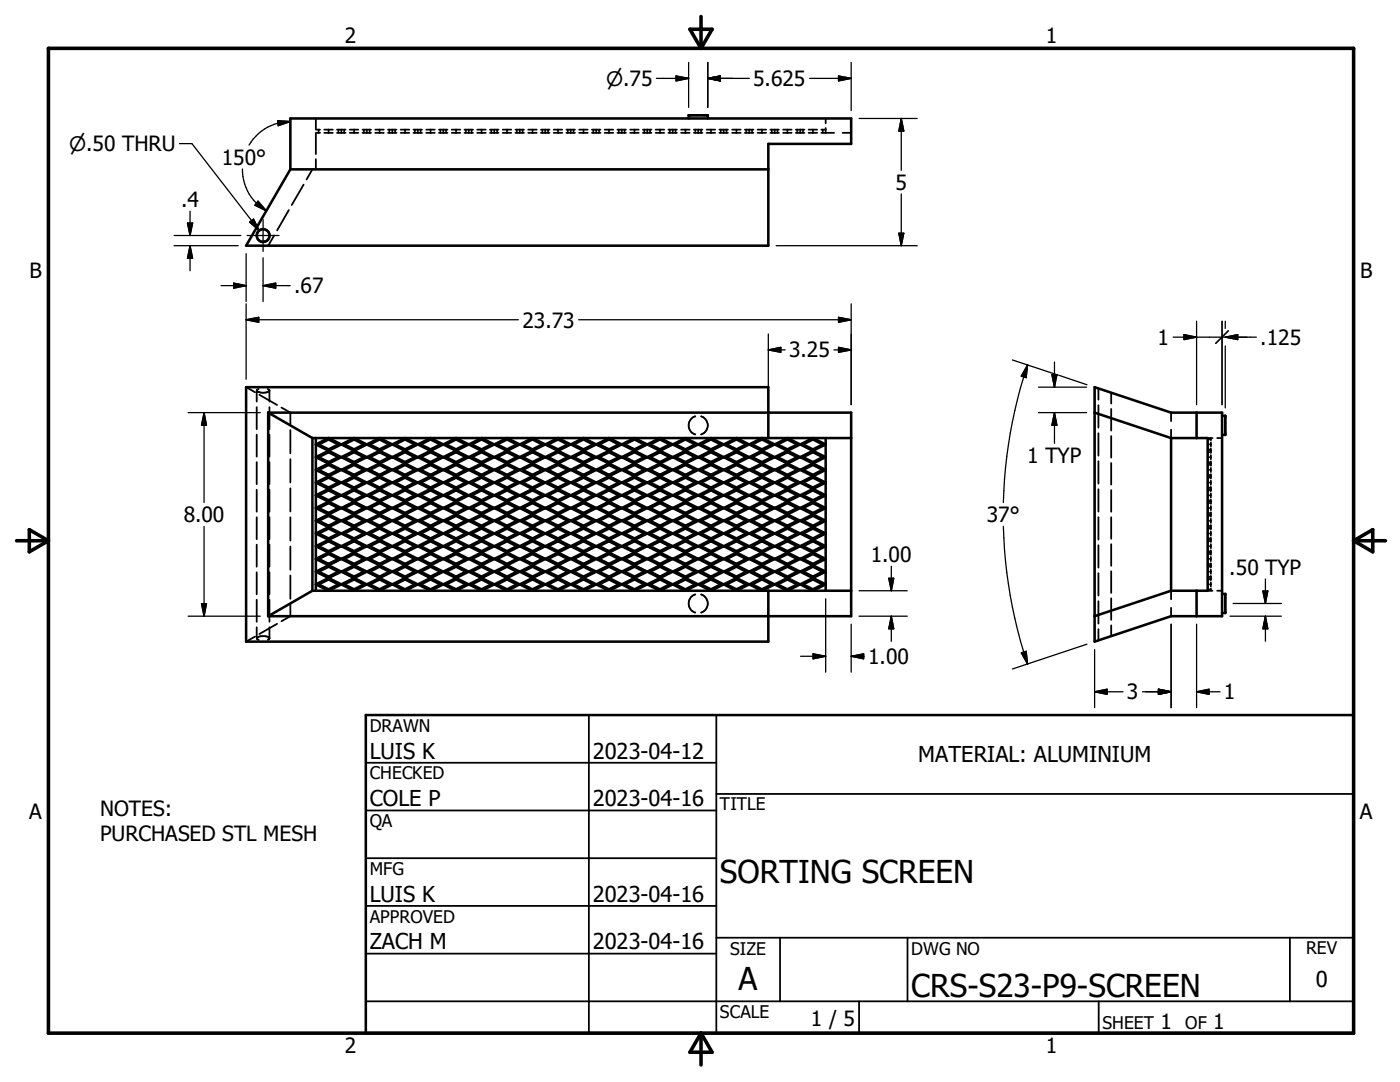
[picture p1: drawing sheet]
<svg xmlns="http://www.w3.org/2000/svg" width="279mm" height="216mm" viewBox="0 0 279 216" stroke-linecap="round" stroke-linejoin="round" font-family="sans-serif">
<g fill="none" stroke="#000" stroke-width=".36">
<path d="M60.6 36.8l-2.4 4.1M62.3 33.8l-1.1 2M63 26.5h.9M63 23.6v2.1M63 26.7v4M63 31.8v2M63 25.9h.9M63.6 25.9v.2M63.6 26.3v.2M64.7 26.5h1.7M64.7 25.9h1.7M65.6 25.9v.2"/>
<path d="M65.6 26.3v.2M67.3 26.5h1.7M67.3 25.9h1.7M67.5 25.9v.2M67.5 26.3v.2M68.1 25.9v.2M68.1 26.3v.2M68.7 25.9v.2M68.7 26.3v.2M69.8 26.5h1.7M69.8 25.9h1.7M70.7 25.9v.2"/>
<path d="M70.7 26.3v.2M72.3 26.5h1.7M72.3 25.9h1.7M72.6 25.9v.2M72.6 26.3v.2M73.2 25.9v.2M73.2 26.3v.2M73.8 25.9v.2M73.8 26.3v.2M74.9 26.5h1.7M74.9 25.9h1.7M75.8 25.9v.2"/>
<path d="M75.8 26.3v.2M77.4 26.5h1.7M77.4 25.9h1.7M77.7 25.9v.2M77.7 26.3v.2M78.3 25.9v.2M78.3 26.3v.2M78.9 25.9v.2M78.9 26.3v.2M80 26.5h1.7M80 25.9h1.7M80.8 25.9v.2"/>
<path d="M80.8 26.3v.2M82.5 26.5h1.7M82.5 25.9h1.7M82.8 25.9v.2M82.8 26.3v.2M83.4 25.9v.2M83.4 26.3v.2M83.9 25.9v.2M83.9 26.3v.2M85.1 26.5h1.7M85.1 25.9h1.7M85.9 25.9v.2"/>
<path d="M85.9 26.3v.2M87.6 26.5h1.7M87.6 25.9h1.7M87.9 25.9v.2M87.9 26.3v.2M88.5 25.9v.2M88.5 26.3v.2M89 25.9v.2M89 26.3v.2M90.1 26.5h1.8M90.1 25.9h1.8M91 25.9v.2"/>
<path d="M91 26.3v.2M92.7 26.5h1.7M92.7 25.9h1.7M93 25.9v.2M93 26.3v.2M93.6 25.9v.2M93.6 26.3v.2M94.1 25.9v.2M94.1 26.3v.2M95.2 26.5h1.7M95.2 25.9h1.7M96.1 25.9v.2"/>
<path d="M96.1 26.3v.2M97.8 26.5h1.7M97.8 25.9h1.7M98.1 25.9v.2M98.1 26.3v.2M98.6 25.9v.2M98.6 26.3v.2M99.2 25.9v.2M99.2 26.3v.2M100.3 26.5h1.7M100.3 25.9h1.7M101.2 25.9v.2"/>
<path d="M101.2 26.3v.2M102.9 26.5h1.7M102.9 25.9h1.7M103.1 25.9v.2M103.1 26.3v.2M103.7 25.9v.2M103.7 26.3v.2M104.3 25.9v.2M104.3 26.3v.2M105.4 26.5h1.7M105.4 25.9h1.7M106.3 25.9v.2"/>
<path d="M106.3 26.3v.2M108 26.5h1.7M108 25.9h1.7M108.2 25.9v.2M108.2 26.3v.2M108.8 25.9v.2M108.8 26.3v.2M109.4 25.9v.2M109.4 26.3v.2M110.5 26.5h1.7M110.5 25.9h1.7M111.4 25.9v.2"/>
<path d="M111.4 26.3v.2M113 26.5h1.7M113 25.9h1.7M113.3 25.9v.2M113.3 26.3v.2M113.9 25.9v.2M113.9 26.3v.2M114.5 25.9v.2M114.5 26.3v.2M115.6 26.5h1.7M115.6 25.9h1.7M116.5 25.9v.2"/>
<path d="M116.5 26.3v.2M118.1 26.5h1.7M118.1 25.9h1.7M118.4 25.9v.2M118.4 26.3v.2M119 25.9v.2M119 26.3v.2M119.6 25.9v.2M119.6 26.3v.2M120.7 26.5h1.7M120.7 25.9h1.7M121.5 25.9v.2"/>
<path d="M121.5 26.3v.2M123.2 26.5h1.7M123.2 25.9h1.7M123.5 25.9v.2M123.5 26.3v.2M124.1 25.9v.2M124.1 26.3v.2M124.6 25.9v.2M124.6 26.3v.2M125.8 26.5h1.7M125.8 25.9h1.7M126.6 25.9v.2"/>
<path d="M126.6 26.3v.2M128.3 26.5h1.7M128.3 25.9h1.7M128.6 25.9v.2M128.6 26.3v.2M129.2 25.9v.2M129.2 26.3v.2M129.7 25.9v.2M129.7 26.3v.2M130.8 26.5h1.8M130.8 25.9h1.8M131.7 25.9v.2"/>
<path d="M131.7 26.3v.2M133.4 26.5h1.7M133.4 25.9h1.7M133.7 25.9v.2M133.7 26.3v.2M134.3 25.9v.2M134.3 26.3v.2M134.8 25.9v.2M134.8 26.3v.2M135.9 26.5h1.7M135.9 25.9h1.7M136.8 25.9v.2"/>
<path d="M136.8 26.3v.2M138.5 26.5h1.7M138.5 25.9h1.7M138.8 25.9v.2M138.8 26.3v.2M139.3 25.9v.2M139.3 26.3v.2M139.9 25.9v.2M139.9 26.3v.2M141 26.5h1.7M141 25.9h1.7M141.9 25.9v.2"/>
<path d="M141.9 26.3v.2M143.6 26.5h1.7M143.6 25.9h1.7M143.8 25.9v.2M143.8 26.3v.2M144.4 25.9v.2M144.4 26.3v.2M145 25.9v.2M145 26.3v.2M146.1 26.5h1.7M146.1 25.9h1.7M147 25.9v.2"/>
<path d="M147 26.3v.2M148.7 26.5h1.7M148.7 25.9h1.7M148.9 25.9v.2M148.9 26.3v.2M149.5 25.9v.2M149.5 26.3v.2M150.1 25.9v.2M150.1 26.3v.2M151.2 26.5h1.7M151.2 25.9h1.7M152.1 25.9v.2"/>
<path d="M152.1 26.3v.2M153.7 26.5h1.7M153.7 25.9h1.7M154 25.9v.2M154 26.3v.2M154.6 25.9v.2M154.6 26.3v.2M155.2 25.9v.2M155.2 26.3v.2M156.3 26.5h1.7M156.3 25.9h1.7M157.1 25.9v.2"/>
<path d="M157.1 26.3v.2M158.8 26.5h1.7M158.8 25.9h1.7M159.1 25.9v.2M159.1 26.3v.2M159.7 25.9v.2M159.7 26.3v.2M160.3 25.9v.2M160.3 26.3v.2M161.4 26.5h1.7M161.4 25.9h1.7M162.2 25.9v.2"/>
<path d="M162.2 26.3v.2M163.9 26.5h2.6M163.9 25.9h.9M164.2 25.9v.2M164.2 26.3v.2M164.8 23.6v1M164.8 25.5v1M168.2 26.5h1.7M54.7 47l-1.2 2M57.6 41.9l-2.3 4.1M49.1 77.3l1.8 1M51.3 78a2.29 2.29 0 0 0 2.5 0"/>
<path d="M51.6 77.7l-.3 .2-.1 2.2M51.8 78.8l3.5 2M53.4 77.7l.4 .2v2.2M219.2 77.5v2.2M221.8 78.4v2.1M51.2 81.2v4.4M51.2 86.7v4.4M51.2 92.2v4.4M51.2 97.7v4.4M53.8 81.2v4.4M53.8 86.7v4.4M53.8 92.2v4.4"/>
<path d="M53.8 97.7v4.4M56.2 81.3l1.7 1v2.4M57.9 85.8v4.7M57.9 91.6v4.7M57.9 97.4v4.7M138.8 83.1a1.89 1.89 0 0 0-1.4 1.8 1.89 1.89 0 0 0 1.4 1.8M139.9 83.1a1.89 1.89 0 0 1 1.4 1.8 1.89 1.89 0 0 1-1.4 1.8M219.2 80.9v4.4M219.2 86.4v4.5M219.2 92v4.5M219.2 97.6v4.5M221.8 81.6v4.3"/>
<path d="M221.8 87v4.3M221.8 92.4v4.3M221.8 97.8v4.3M233.7 82.3v1.7M233.7 85.7v1.7M241 87.4h1M241 97.8h.2M241 99.8h.2M241 98.8h.2M241 97.6h.2M241 95.3h.2M241 97.3h.2"/>
<path d="M241 96.3h.2M241 95h.2M241 92.8h.2M241 94.7h.2M241 93.8h.2M241 92.5h.2M241 90.2h.2M241 92.2h.2M241 91.2h.2M241 90h.2M241 87.7h.2M241 89.7h.2"/>
<path d="M241 88.7h.2M241.4 97.8h.3M241.4 99.8h.3M241.4 98.8h.3M241.4 97.6h.3M241.4 95.3h.3M241.4 97.3h.3M241.4 96.3h.3M241.4 95h.3M241.4 92.8h.3M241.4 94.7h.3M241.4 93.8h.3"/>
<path d="M241.4 92.5h.3M241.4 90.2h.3M241.4 92.2h.3M241.4 91.2h.3M241.4 90h.3M241.4 87.7h.3M241.4 89.7h.3M241.4 88.7h.3M241.7 87.4v.4M241.7 88.3v.8M241.7 89.5v.9M241.7 90.8v.9"/>
<path d="M241.7 92.1v.8M241.7 93.4v.8M241.7 94.6v.9M241.7 95.9v.8M241.7 97.2v.8M241.7 98.4v.9M241.7 99.7v.8M242.9 87.4h1M51.2 103.2v4.4M51.2 108.7v4.4M51.2 114.2v4.4M51.2 119.7v4.4"/>
<path d="M53.8 103.2v4.4M53.8 108.7v4.4M53.8 114.2v4.4M53.8 119.7v4.4M57.9 103.2v4.7M57.9 109v4.7M57.9 114.8v4.7M138.8 118.6a1.89 1.89 0 0 0-1.4 1.8 1.89 1.89 0 0 0 1.4 1.8M139.9 118.6a1.89 1.89 0 0 1 1.4 1.8 1.89 1.89 0 0 1-1.4 1.8M219.2 103.2v4.5M219.2 108.8v4.5M219.2 114.4v4.4"/>
<path d="M219.2 120v4.4M221.8 103.2v4.3M221.8 108.6v4.3M221.8 114v4.3M221.8 119.4v4.3M233.7 117.9v1.7M241 117.9h1M241 115.6h.2M241 117.6h.2M241 116.6h.2M241 115.3h.2M241 113.1h.2"/>
<path d="M241 115.1h.2M241 114.1h.2M241 112.8h.2M241 110.5h.2M241 112.5h.2M241 111.5h.2M241 110.3h.2M241 108h.2M241 110h.2M241 109h.2M241 107.7h.2M241 105.5h.2"/>
<path d="M241 107.4h.2M241 106.5h.2M241 105.2h.2M241 102.9h.2M241 104.9h.2M241 103.9h.2M241 102.6h.2M241 100.4h.2M241 102.4h.2M241 101.4h.2M241 100.1h.2M241.4 115.6h.3"/>
<path d="M241.4 117.6h.3M241.4 116.6h.3M241.4 115.3h.3M241.4 113.1h.3M241.4 115.1h.3M241.4 114.1h.3M241.4 112.8h.3M241.4 110.5h.3M241.4 112.5h.3M241.4 111.5h.3M241.4 110.3h.3M241.4 108h.3"/>
<path d="M241.4 110h.3M241.4 109h.3M241.4 107.7h.3M241.4 105.5h.3M241.4 107.4h.3M241.4 106.5h.3M241.4 105.2h.3M241.4 102.9h.3M241.4 104.9h.3M241.4 103.9h.3M241.4 102.6h.3M241.4 100.4h.3"/>
<path d="M241.4 102.4h.3M241.4 101.4h.3M241.4 100.1h.3M241.7 101v.8M241.7 102.2v.9M241.7 103.5v.8M241.7 104.8v.8M241.7 106v.9M241.7 107.3v.9M241.7 108.6v.8M241.7 109.9v.8M241.7 111.1v.9"/>
<path d="M241.7 112.4v.8M241.7 113.7v.8M241.7 114.9v.9M241.7 116.2v.8M241.7 117.5v.4M242.9 117.9h1M50.9 127l-1.8 1M51.2 125.2l.1 2.2 .3 .3M51.3 127.3a2.35 2.35 0 0 1 2.4-.1l.1 .1M53.8 125.2v2.2l-.4 .3M55.3 124.5l-3.5 2M57.9 120.6v2.4l-1.7 1"/>
<path d="M219.2 125.5v2.3M221.8 124.8v2.1M233.7 121.3v1.7M73 152.2h70M117.5 142.7v63.5M143 158.4h127.1M143 142.7v63.5M73 161.7h70M73 171.2h70M73 180.8h70M73 190.3h70M73 199.8h197.1"/>
<path d="M143 187.1h127.1M155.7 187.1v12.7M171.4 199.8v6.4M181.1 187.1v12.7M219.3 199.8v6.4M257.4 187.1v12.7"/>
</g>
<g fill="none" stroke="#000" stroke-width=".51">
<path d="M57.9 23.6h112v5.1h-16.6v20.3h-104.2l8.8-15.2zM57.9 33.8h95.4M137.4 23.6v-.6h3.9v.6M218.5 77.3l15.2 5h10.2v40.7h-10.2l-15.2 5zM53.5 82.3h116.4v40.7h-116.4M53.5 82.3l8.8 5.1M53.5 82.3v40.7M62.3 87.4h107.6M62.3 87.4v30.5M63 87.4v30.5M63 91.2l7.7-3.8 61 30.5 33.1-16.5-28-14-61 30.5-12.8-6.4 48.4-24.1 53.4 26.7-7.7 3.8-61-30.5-33.1 16.5 28 14 61.1-30.5 12.7 6.4-48.3 24.1zM63.6 98.8l2-1 1.9 1-1.9 1z"/>
<path d="M63.6 93.8l2-1 1.9 1-1.9 .9zM63.6 88.7l2-1 1.9 1-1.9 1zM63.6 91.2l2-1 1.9 1-1.9 1zM63.6 96.3l2-1 1.9 1-1.9 1zM68.7 98.8l2-1 1.9 1-1.9 1zM68.7 93.8l2-1 1.9 1-1.9 .9zM68.7 88.7l2-1 1.9 1-1.9 1zM68.7 96.3l2-1 1.9 1-1.9 1zM68.7 91.2l2-1 1.9 1-1.9 1zM73.8 96.3l2-1 1.9 1-1.9 1zM73.8 91.2l2-1 1.9 1-1.9 1zM73.8 98.8l2-1 1.9 1-1.9 1z"/>
<path d="M73.8 93.8l2-1 1.9 1-1.9 .9zM73.8 88.7l2-1 1.9 1-1.9 1zM78.9 98.8l1.9-1 2 1-2 1zM78.9 93.8l1.9-1 2 1-2 .9zM78.9 88.7l1.9-1 2 1-2 1zM78.9 96.3l1.9-1 2 1-2 1zM78.9 91.2l1.9-1 2 1-2 1zM80.8 97.6l20.4-10.2 61 30.5 2.6-1.3-58.5-29.2-43.3 21.6 10.2 5.1M83.9 96.3l2-1 2 1-2 1zM83.9 91.2l2-1 2 1-2 1zM83.9 98.8l2-1 2 1-2 1zM83.9 93.8l2-1 2 1-2 .9z"/>
<path d="M83.9 88.7l2-1 2 1-2 1zM89 96.3l2-1 2 1-2 1zM89 91.2l2-1 2 1-2 1zM89 98.8l2-1 2 1-2 1zM89 93.8l2-1 2 1-2 .9zM89 88.7l2-1 2 1-2 1zM94.1 98.8l2-1 2 1-2 1zM94.1 93.8l2-1 2 1-2 .9zM94.1 88.7l2-1 2 1-2 1zM94.1 96.3l2-1 2 1-2 1zM94.1 91.2l2-1 2 1-2 1zM99.2 96.3l2-1 1.9 1-1.9 1z"/>
<path d="M99.2 91.2l2-1 1.9 1-1.9 1zM99.2 98.8l2-1 1.9 1-1.9 1zM99.2 93.8l2-1 1.9 1-1.9 .9zM99.2 88.7l2-1 1.9 1-1.9 1zM104.3 98.8l2-1 1.9 1-1.9 1zM104.3 93.8l2-1 1.9 1-1.9 .9zM104.3 88.7l2-1 1.9 1-1.9 1zM104.3 96.3l2-1 1.9 1-1.9 1zM104.3 91.2l2-1 1.9 1-1.9 1zM109.4 98.8l2-1 1.9 1-1.9 1zM109.4 93.8l2-1 1.9 1-1.9 .9zM109.4 88.7l2-1 1.9 1-1.9 1z"/>
<path d="M109.4 96.3l2-1 1.9 1-1.9 1zM109.4 91.2l2-1 1.9 1-1.9 1zM114.5 96.3l2-1 1.9 1-1.9 1zM114.5 91.2l2-1 1.9 1-1.9 1zM114.5 98.8l2-1 1.9 1-1.9 1zM114.5 93.8l2-1 1.9 1-1.9 .9zM114.5 88.7l2-1 1.9 1-1.9 1zM119.6 98.8l1.9-1 2 1-2 1zM119.6 93.8l1.9-1 2 1-2 .9zM119.6 88.7l1.9-1 2 1-2 1zM119.6 96.3l1.9-1 2 1-2 1zM119.6 91.2l1.9-1 2 1-2 1z"/>
<path d="M124.6 98.8l2-1 2 1-2 1zM124.6 93.8l2-1 2 1-2 .9zM124.6 88.7l2-1 2 1-2 1zM124.6 96.3l2-1 2 1-2 1zM124.6 91.2l2-1 2 1-2 1zM129.7 96.3l2-1 2 1-2 1zM129.7 91.2l2-1 2 1-2 1zM129.7 98.8l2-1 2 1-2 1zM129.7 93.8l2-1 2 1-2 .9zM129.7 88.7l2-1 2 1-2 1zM131.7 92.5l33.1 16.5-17.8 8.9-25.5-12.7M131.7 92.5l-10.2-5.1-58.5 29.2 2.6 1.3 7.6-3.8"/>
<path d="M131.7 92.5l10.2-5.1 22.9 11.4-38.2 19.1-61-30.5-2.6 1.3 17.8 8.9M131.7 92.5l-35.6 17.8M134.8 98.8l2-1 2 1-2 1zM134.8 93.8l2-1 2 1-2 .9zM134.8 88.7l2-1 2 1-2 1zM134.8 96.3l2-1 2 1-2 1zM134.8 91.2l2-1 2 1-2 1zM139.9 96.3l2-1 1.9 1-1.9 1zM139.9 91.2l2-1 1.9 1-1.9 1zM139.9 98.8l2-1 1.9 1-1.9 1zM139.9 93.8l2-1 1.9 1-1.9 .9zM139.9 88.7l2-1 1.9 1-1.9 1z"/>
<path d="M145 98.8l2-1 1.9 1-1.9 1zM145 96.3l2-1 1.9 1-1.9 1zM145 93.8l2-1 1.9 1-1.9 .9zM145 91.2l2-1 1.9 1-1.9 1zM145 88.7l2-1 1.9 1-1.9 1zM150.1 98.8l2-1 1.9 1-1.9 1zM150.1 96.3l2-1 1.9 1-1.9 1zM150.1 93.8l2-1 1.9 1-1.9 .9zM150.1 91.2l2-1 1.9 1-1.9 1zM150.1 88.7l2-1 1.9 1-1.9 1zM153.3 87.4v-10.1h-104.2v50.7h104.2v-10.1M155.2 98.8l1.9-1 2 1-2 1z"/>
<path d="M155.2 96.3l1.9-1 2 1-2 1zM155.2 93.8l1.9-1 2 1-2 .9zM155.2 91.2l1.9-1 2 1-2 1zM155.2 88.7l1.9-1 2 1-2 1zM160.3 98.8l1.9-1 2 1-2 1zM160.3 96.3l1.9-1 2 1-2 1zM160.3 93.8l1.9-1 2 1-2 .9zM160.3 91.2l1.9-1 2 1-2 1zM160.3 88.7l1.9-1 2 1-2 1zM164.8 87.4v30.5M218.5 82.3l15.2 5.1M233.7 87.4h7.3v30.5h-7.3"/>
<path d="M233.7 87.4v30.5M238.8 82.3v5.1M243.9 83h.6v3.8h-.6M62.3 117.9h107.6M62.3 117.9l-8.8 5.1M63 106.5l22.9 11.4 61.1-30.5 17.8 8.9-43.3 21.6-40.7-20.3zM63.6 103.9l2-1 1.9 1-1.9 1zM63.6 116.6l2-1 1.9 1-1.9 1zM63.6 111.5l2-1 1.9 1-1.9 1zM63.6 109l2-1 1.9 1-1.9 1zM63.6 106.5l2-1 1.9 1-1.9 .9zM63.6 101.4l2-1 1.9 1-1.9 1z"/>
<path d="M63.6 114.1l2-1 1.9 1-1.9 1zM68.7 106.5l2-1 1.9 1-1.9 .9zM68.7 103.9l2-1 1.9 1-1.9 1zM68.7 101.4l2-1 1.9 1-1.9 1zM68.7 109l2-1 1.9 1-1.9 1zM68.7 111.5l2-1 1.9 1-1.9 1zM68.7 114.1l2-1 1.9 1-1.9 1zM68.7 116.6l2-1 1.9 1-1.9 1zM73.8 101.4l2-1 1.9 1-1.9 1zM73.8 106.5l2-1 1.9 1-1.9 .9zM73.8 111.5l2-1 1.9 1-1.9 1zM73.8 109l2-1 1.9 1-1.9 1z"/>
<path d="M73.8 116.6l2-1 1.9 1-1.9 1zM73.8 114.1l2-1 1.9 1-1.9 1zM73.8 103.9l2-1 1.9 1-1.9 1zM78.9 116.6l1.9-1 2 1-2 1zM78.9 103.9l1.9-1 2 1-2 1zM78.9 111.5l1.9-1 2 1-2 1zM78.9 106.5l1.9-1 2 1-2 .9zM78.9 101.4l1.9-1 2 1-2 1zM78.9 109l1.9-1 2 1-2 1zM78.9 114.1l1.9-1 2 1-2 1zM83.9 106.5l2-1 2 1-2 .9zM83.9 101.4l2-1 2 1-2 1z"/>
<path d="M83.9 111.5l2-1 2 1-2 1zM83.9 116.6l2-1 2 1-2 1zM83.9 103.9l2-1 2 1-2 1zM83.9 114.1l2-1 2 1-2 1zM83.9 109l2-1 2 1-2 1zM89 101.4l2-1 2 1-2 1zM89 106.5l2-1 2 1-2 .9zM89 116.6l2-1 2 1-2 1zM89 111.5l2-1 2 1-2 1zM89 109l2-1 2 1-2 1zM89 103.9l2-1 2 1-2 1zM89 114.1l2-1 2 1-2 1z"/>
<path d="M94.1 106.5l2-1 2 1-2 .9zM94.1 103.9l2-1 2 1-2 1zM94.1 101.4l2-1 2 1-2 1zM94.1 109l2-1 2 1-2 1zM94.1 111.5l2-1 2 1-2 1zM94.1 114.1l2-1 2 1-2 1zM94.1 116.6l2-1 2 1-2 1zM96.1 110.3l-15.3 7.6-7.6-3.8M99.2 101.4l2-1 1.9 1-1.9 1zM99.2 106.5l2-1 1.9 1-1.9 .9zM99.2 116.6l2-1 1.9 1-1.9 1zM99.2 111.5l2-1 1.9 1-1.9 1z"/>
<path d="M99.2 114.1l2-1 1.9 1-1.9 1zM99.2 109l2-1 1.9 1-1.9 1zM99.2 103.9l2-1 1.9 1-1.9 1zM104.3 116.6l2-1 1.9 1-1.9 1zM104.3 111.5l2-1 1.9 1-1.9 1zM104.3 106.5l2-1 1.9 1-1.9 .9zM104.3 103.9l2-1 1.9 1-1.9 1zM104.3 101.4l2-1 1.9 1-1.9 1zM104.3 109l2-1 1.9 1-1.9 1zM104.3 114.1l2-1 1.9 1-1.9 1zM109.4 103.9l2-1 1.9 1-1.9 1zM109.4 109l2-1 1.9 1-1.9 1z"/>
<path d="M109.4 106.5l2-1 1.9 1-1.9 .9zM109.4 101.4l2-1 1.9 1-1.9 1zM109.4 111.5l2-1 1.9 1-1.9 1zM109.4 116.6l2-1 1.9 1-1.9 1zM109.4 114.1l2-1 1.9 1-1.9 1zM114.5 101.4l2-1 1.9 1-1.9 1zM114.5 106.5l2-1 1.9 1-1.9 .9zM114.5 116.6l2-1 1.9 1-1.9 1zM114.5 111.5l2-1 1.9 1-1.9 1zM114.5 109l2-1 1.9 1-1.9 1zM114.5 103.9l2-1 1.9 1-1.9 1zM114.5 114.1l2-1 1.9 1-1.9 1z"/>
<path d="M119.6 103.9l1.9-1 2 1-2 1zM119.6 101.4l1.9-1 2 1-2 1zM119.6 109l1.9-1 2 1-2 1zM119.6 114.1l1.9-1 2 1-2 1zM119.6 111.5l1.9-1 2 1-2 1zM119.6 106.5l1.9-1 2 1-2 .9zM119.6 116.6l1.9-1 2 1-2 1zM121.5 105.2l-35.6-17.8-22.9 11.4 38.2 19.1 61-30.5 2.6 1.3-58.5 29.2-43.3-21.6 17.8-8.9 61.1 30.5 22.9-11.4-38.2-19.1-53.4 26.7M124.6 116.6l2-1 2 1-2 1zM124.6 106.5l2-1 2 1-2 .9zM124.6 101.4l2-1 2 1-2 1zM124.6 111.5l2-1 2 1-2 1z"/>
<path d="M124.6 114.1l2-1 2 1-2 1zM124.6 109l2-1 2 1-2 1zM124.6 103.9l2-1 2 1-2 1zM129.7 101.4l2-1 2 1-2 1zM129.7 111.5l2-1 2 1-2 1zM129.7 106.5l2-1 2 1-2 .9zM129.7 109l2-1 2 1-2 1zM129.7 103.9l2-1 2 1-2 1zM129.7 114.1l2-1 2 1-2 1zM129.7 116.6l2-1 2 1-2 1zM134.8 103.9l2-1 2 1-2 1zM134.8 109l2-1 2 1-2 1z"/>
<path d="M134.8 116.6l2-1 2 1-2 1zM134.8 111.5l2-1 2 1-2 1zM134.8 114.1l2-1 2 1-2 1zM134.8 106.5l2-1 2 1-2 .9zM134.8 101.4l2-1 2 1-2 1zM139.9 106.5l2-1 1.9 1-1.9 .9zM139.9 101.4l2-1 1.9 1-1.9 1zM139.9 116.6l2-1 1.9 1-1.9 1zM139.9 111.5l2-1 1.9 1-1.9 1zM139.9 114.1l2-1 1.9 1-1.9 1zM139.9 103.9l2-1 1.9 1-1.9 1zM139.9 109l2-1 1.9 1-1.9 1z"/>
<path d="M144.4 101.4l20.4 10.1-12.7 6.4-61.1-30.5-28 14 33.1 16.5 25.4-12.7M144.4 101.4l-27.9-14-53.5 26.7 7.7 3.8 61-30.5 33.1 16.5-28 14-61-30.5-12.8 6.4 33.1 16.5M144.4 101.4l20.4-10.2-7.7-3.8-35.6 17.8M144.4 101.4l-33 16.5-15.3-7.6M145 109l2-1 1.9 1-1.9 1zM145 106.5l2-1 1.9 1-1.9 .9zM145 103.9l2-1 1.9 1-1.9 1zM145 101.4l2-1 1.9 1-1.9 1zM145 111.5l2-1 1.9 1-1.9 1zM145 116.6l2-1 1.9 1-1.9 1zM145 114.1l2-1 1.9 1-1.9 1zM150.1 111.5l2-1 1.9 1-1.9 1z"/>
<path d="M150.1 109l2-1 1.9 1-1.9 1zM150.1 116.6l2-1 1.9 1-1.9 1zM150.1 106.5l2-1 1.9 1-1.9 .9zM150.1 103.9l2-1 1.9 1-1.9 1zM150.1 101.4l2-1 1.9 1-1.9 1zM150.1 114.1l2-1 1.9 1-1.9 1zM155.2 114.1l1.9-1 2 1-2 1zM155.2 111.5l1.9-1 2 1-2 1zM155.2 109l1.9-1 2 1-2 1zM155.2 106.5l1.9-1 2 1-2 .9zM155.2 103.9l1.9-1 2 1-2 1zM155.2 101.4l1.9-1 2 1-2 1z"/>
<path d="M155.2 116.6l1.9-1 2 1-2 1zM160.3 116.6l1.9-1 2 1-2 1zM160.3 114.1l1.9-1 2 1-2 1zM160.3 111.5l1.9-1 2 1-2 1zM160.3 109l1.9-1 2 1-2 1zM160.3 106.5l1.9-1 2 1-2 .9zM160.3 103.9l1.9-1 2 1-2 1zM160.3 101.4l1.9-1 2 1-2 1zM233.7 117.9l-15.2 5.1M238.8 117.9v5.1M243.9 118.5h.6v3.8h-.6M73 142.7h197.1v63.5h-197.1z"/>
<circle cx="52.5" cy="47" r="1.27"/>
</g>
<path d="M9.7 9.6h260.4v196.6h-260.4zM137.7 5.8h4.4l-2.2 3.8zM139.9 3.3v6.3M3.3 107.9h6.4M5.8 105.7l3.9 2.2-3.9 2.2zM270.1 107.9h6.4M270.1 107.9l3.9-2.2v4.4zM139.9 206.2v6.3M139.9 206.2l2.2 3.8h-4.4z" fill="none" stroke="#000" stroke-width=".71"/>
<g fill="none" stroke="#000" stroke-width=".25">
<path d="M131 15.6h6.4M134.9 15.2l2.5 .4-2.5 .5zM137.4 12.5v8.9M141.3 15.6h8.2M141.3 15.6l2.4-.4v.9zM141.3 12.5v8.9M161.6 15.6h8.3M167.3 15.2l2.6 .4-2.6 .5zM169.9 12.5v9.6M35.8 28.7h2.5l13.4 17.3M48.4 33.7a9.6 9.6 0 0 0 2.8 6.8l2 1.6M55.4 24.1l2.5 .1-2.4 .9z"/>
<path d="M57.9 24.2a9.8 9.8 0 0 0-5.8 2l-1.6 1.5-.8 1.2M171.4 23.6h11.6M179.9 23.6v10.4M179.9 38.7v10.3M179.9 23.6l.5 2.6h-1zM34.7 49h12.8M34.7 47h13.4M37.4 44.5h1l-.5 2.5zM37.9 42.1v4.9M37.9 49v5M37.9 49l.5 2.5h-1zM44.1 57h5"/>
<path d="M46.6 56.5l2.5 .5-2.5 .5zM49.1 50.6v9.6M49.3 47h6.4M49.8 44.3l.8-.6 1.1 2.3zM51.5 40.1l1.7 2-2.3-1.1zM52.5 43.8v6.4M52.5 51.4v8.8M52.5 57h5.4M52.5 57l2.5-.5v1zM154.9 49h28.1M179.4 46.5h1l-.5 2.5zM49.1 63.8h54.4"/>
<path d="M49.1 63.8l2.5-.5v1zM49.1 60.6v15.1M115.5 63.8h54.4M153.3 69.8h3.4M153.3 69.8l2.5-.5v1zM153.3 66.6v14.2M166.4 69.8h3.5M167.3 69.3l2.6 .5-2.6 .5zM167.3 63.3l2.6 .5-2.6 .5zM169.9 60.6v20.2M202 71.8l9.2 3.1M205.1 72.8a93.8 93.8 0 0 0-4.9 27.5"/>
<path d="M205.1 72.8l-.3 2.6-1-.4zM207.3 77.3h9.5M209.9 74.8h1l-.5 2.5zM210.4 72.3v5M211.4 74.9l5.5 1.9M234.1 67.3h4.7M236.3 66.8l2.5 .5-2.5 .5zM238.8 64.1v16.7M238.9 67.3h11.8M243.9 64.1v16.7M244.5 67.3l2.5-.5v1zM244.5 64.1v1.4"/>
<path d="M244.5 69v12.4M245.1 66l-2.5 2.5M37.5 82.3h14.4M40.7 82.3v18M40.7 82.3l.5 2.5h-1zM207.3 82.3h9.5M210.4 82.3l.5 2.5h-1zM210.4 82.3v6.2M40.7 105.1v17.9M164.8 119.5v14.6M171.4 117.9h9.7M177.4 115.4h1l-.5 2.5z"/>
<path d="M177.9 113v4.9M200.2 105a94.1 94.1 0 0 0 4.9 27.5M252 117.9h1l-.5 2.5zM252.5 115.5v4.9M37.5 123h14.4M40.2 120.5h1l-.5 2.5zM159.8 131h5M162.3 130.5l2.5 .5-2.5 .5zM169.9 124.6v9.5M169.9 131h2.6M169.9 131l2.5-.5v1zM171.4 123h9.7"/>
<path d="M177.9 123l.5 2.5h-1zM177.9 123v5M203.8 130.3l1-.3 .3 2.5zM216.9 128.5l-14.9 5M218.5 138h5.6M218.5 138l2.4-.5v1zM218.5 129.6v11.6M228 138h5.7M231.2 137.5l2.5 .5-2.5 .5zM233.7 124.6v16.6M238.8 138h4.7M238.8 138l2.5-.5v1z"/>
<path d="M238.8 124.6v16.6M245.5 123h10.2M246.1 120.4h9.6M252.5 123v5M252.5 123l.5 2.5h-1z"/>
</g>
<g fill="#000" stroke="#000" stroke-width=".25">
<path d="M134.9 15.2l2.5 .4-2.5 .5zM141.3 15.6l2.4-.4v.9zM167.3 15.2l2.6 .4-2.6 .5zM55.4 24.1l2.5 .1-2.4 .9zM179.9 23.6l.5 2.6h-1zM37.4 44.5h1l-.5 2.5zM37.9 49l.5 2.5h-1zM46.6 56.5l2.5 .5-2.5 .5zM49.8 44.3l.8-.6 1.1 2.3zM51.5 40.1l1.7 2-2.3-1.1zM52.5 57l2.5-.5v1zM179.4 46.5h1l-.5 2.5z"/>
<path d="M49.1 63.8l2.5-.5v1zM153.3 69.8l2.5-.5v1zM167.3 69.3l2.6 .5-2.6 .5zM167.3 63.3l2.6 .5-2.6 .5zM205.1 72.8l-.3 2.6-1-.4zM209.9 74.8h1l-.5 2.5zM236.3 66.8l2.5 .5-2.5 .5zM244.5 67.3l2.5-.5v1zM40.7 82.3l.5 2.5h-1zM210.4 82.3l.5 2.5h-1zM177.4 115.4h1l-.5 2.5zM252 117.9h1l-.5 2.5z"/>
<path d="M40.2 120.5h1l-.5 2.5zM162.3 130.5l2.5 .5-2.5 .5zM169.9 131l2.5-.5v1zM177.9 123l.5 2.5h-1zM203.8 130.3l1-.3 .3 2.5zM218.5 138l2.4-.5v1zM231.2 137.5l2.5 .5-2.5 .5zM238.8 138l2.5-.5v1zM252.5 123l.5 2.5h-1z"/>
</g>
<g font-size="6.3">
<text x="143.7" y="176.1">SORTING SCREEN</text>
<text x="147.4" y="197.6">A</text>
<text x="181.9" y="198.9">CRS-S23-P9-SCREEN</text>
</g>
<g font-size="4.4">
<text x="73.8" y="151.4">LUIS K</text>
<text x="118.3" y="151.4">2023-04-12</text>
<text x="183.3" y="152.1">MATERIAL: ALUMINIUM</text>
<text x="73.8" y="160.9">COLE P</text>
<text x="118.3" y="160.9">2023-04-16</text>
<text x="73.8" y="179.9">LUIS K</text>
<text x="118.3" y="179.9">2023-04-16</text>
<text x="73.8" y="189.4">ZACH M</text>
<text x="118.3" y="189.4">2023-04-16</text>
<text x="262.6" y="196.9">0</text>
</g>
<g font-size="4.2">
<text x="68.8" y="8.7">2</text>
<text x="208.7" y="8.7">1</text>
<text x="150.3" y="17.2">5.625</text>
<text x="44.3" y="32.8">150°</text>
<text x="36.2" y="41.4">.4</text>
<text x="178.7" y="37.8">5</text>
<text x="5.9" y="55.5">B</text>
<text x="58.7" y="58.5">.67</text>
<text x="271.4" y="55.5">B</text>
<text x="104.3" y="65.4">23.73</text>
<text x="157.5" y="71.3">3.25</text>
<text x="231" y="68.8">1</text>
<text x="251.5" y="68.8">.125</text>
<text x="205" y="92.3">1 TYP</text>
<text x="36.7" y="104.2">8.00</text>
<text x="196.9" y="104.2">37°</text>
<text x="173.8" y="112.1">1.00</text>
<text x="245.3" y="114.6">.50 TYP</text>
<text x="173.3" y="132.5">1.00</text>
<text x="224.9" y="139.6">3</text>
<text x="244.3" y="139.6">1</text>
<text x="5.8" y="163.4">A</text>
<text x="20" y="162.8">NOTES:</text>
<text x="20" y="167.8">PURCHASED STL MESH</text>
<text x="271.4" y="163.4">A</text>
<text x="161.8" y="204.7">1 / 5</text>
<text x="231.6" y="205.3">1</text>
<text x="242.1" y="205.3">1</text>
<text x="68.8" y="210.2">2</text>
<text x="208.7" y="210.2">1</text>
</g>
<g font-size="4">
<text x="120.9" y="17.1">n.75</text>
<text x="13.8" y="30.2">n.50 THRU</text>
</g>
<g font-size="3.5">
<text x="73.8" y="146">DRAWN</text>
<text x="73.8" y="155.5">CHECKED</text>
<text x="143.7" y="161.7">TITLE</text>
<text x="73.8" y="165.1">QA</text>
<text x="73.8" y="174.6">MFG</text>
<text x="73.8" y="184.1">APPROVED</text>
<text x="145.7" y="190.5">SIZE</text>
<text x="181.9" y="190.5">DWG NO</text>
<text x="260.6" y="190.4">REV</text>
<text x="143.7" y="203.1">SCALE</text>
<text x="220" y="205.3">SHEET</text>
<text x="236.5" y="205.3">OF</text>
</g>
</svg>
